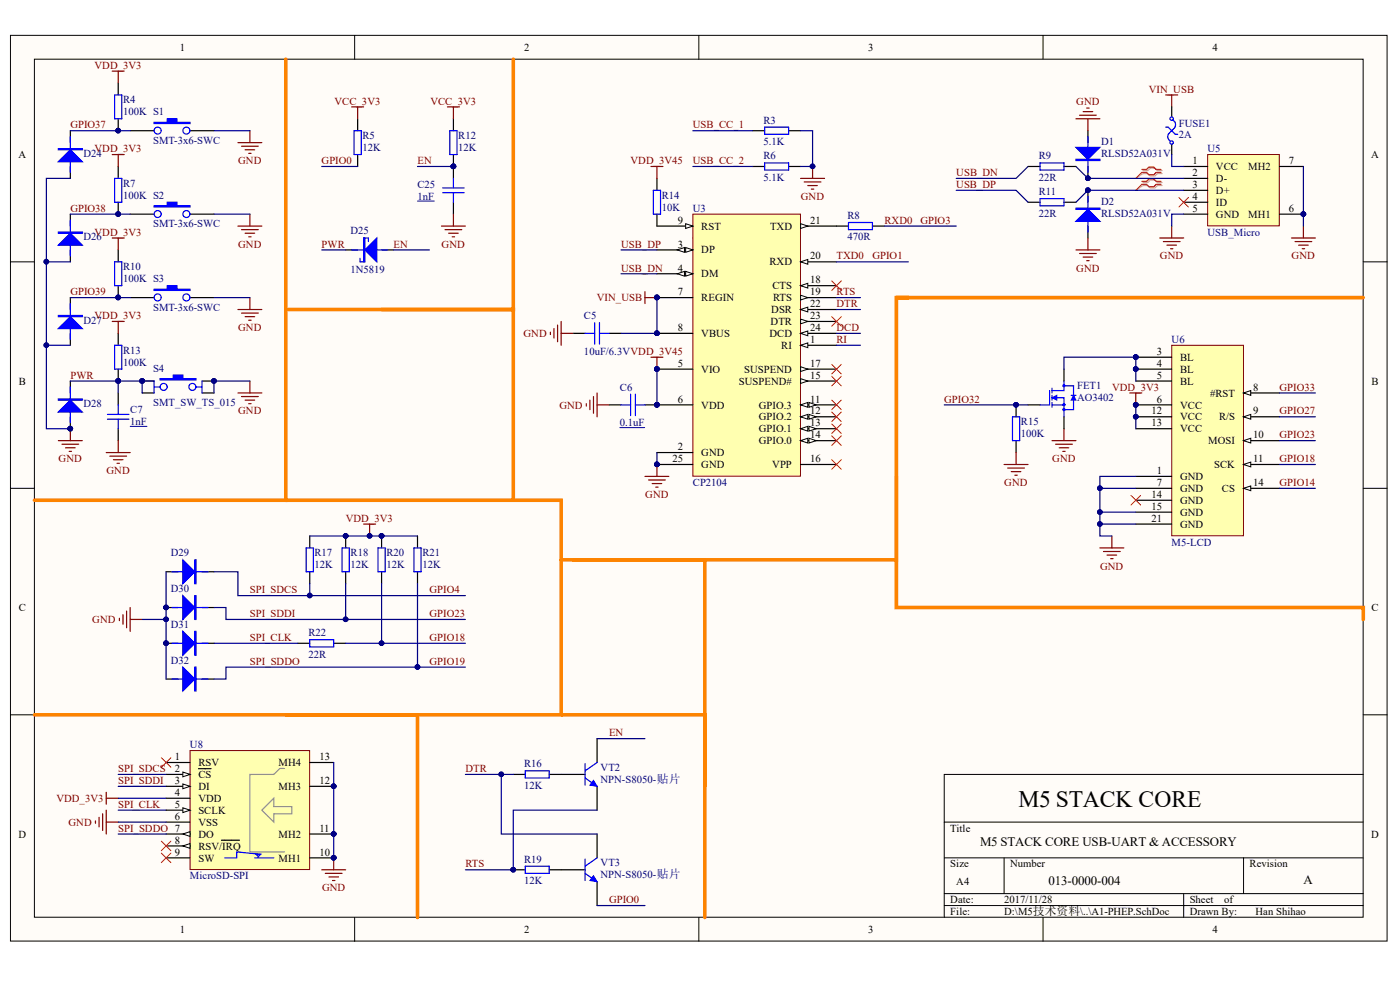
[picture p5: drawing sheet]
<svg xmlns="http://www.w3.org/2000/svg" width="288mm" height="202mm" viewBox="0 0 288 202" stroke-linecap="round" stroke-linejoin="round" font-family="sans-serif">
<g fill="#fffcf8" stroke="#000" stroke-width=".21">
<path d="M2.2 7.3h283v186h-283z"/>
<path d="M7.1 12.2h273.2v176.2h-273.2z"/>
</g>
<g fill="none" stroke="#000" stroke-width=".21">
<path d="M72.9 7.3v4.9M143.7 7.3v4.9M214.5 7.3v4.9M2.2 53.8h4.9M280.3 53.8h4.9M2.2 100.3h4.9M280.3 100.3h4.9M2.2 146.8h4.9M280.3 146.8h4.9M194.2 176.2h86.1M206.5 176.2v7.4M255.7 176.2v7.4"/>
<path d="M280.3 168.9h-86.1v19.6M72.9 188.5v4.9M143.7 188.5v4.9M194.2 183.6h86.1M194.2 186h86.1M214.5 188.5v4.9M243.4 183.6v4.9"/>
</g>
<g fill="none" stroke="#000" stroke-width=".25">
<path d="M24.3 17.1v2.4M24.3 24.4v2.5M24.3 34.2v2.4M26.8 26.9h4.9M39.1 26.9h4.9M93.2 24.4v2.5M93.2 31.8v4.8M135.1 36.6v2.5M24.3 41.5v2.5M24.3 51.3v2.5M24.3 58.7v2.4M26.8 44h4.9"/>
<path d="M39.1 44h4.9M93.2 41.5v2.5M135.1 44v2.4M26.8 61.1h4.9M39.1 61.1h4.9M105.5 159.1h2.5M112.9 159.1h7.4M122.8 151.7v4.9M105.5 178.7h2.5M112.9 178.7h7.4M122.8 161.5v4.9M122.8 171.3v4.9"/>
<path d="M122.8 181.1v4.9"/>
</g>
<g fill="#00f" stroke="#00f" stroke-width=".25">
<path d="M31.7 25.1h2.7v-.7h2v.7h2.7v.3h-7.4z" fill-rule="evenodd"/>
<path d="M31.7 42.3h2.7v-.8h2v.8h2.7v.2h-7.4z" fill-rule="evenodd"/>
<path d="M31.7 59.4h2.7v-.7h2v.7h2.7v.3h-7.4z" fill-rule="evenodd"/>
</g>
<g fill="none" stroke="#00f" stroke-width=".25">
<path d="M23.6 19.5h1.4v4.9h-1.4zM23.6 36.6h1.4v4.9h-1.4zM91 38.6h4.4M91 39.6h4.4M92.5 26.9h1.5v4.9h-1.5zM93.2 36.6v2M93.2 39.6v1.9M134.3 39.1h1.5v4.9h-1.5zM23.6 53.8h1.4v4.9h-1.4zM108 158.4h4.9v1.4h-4.9zM120.3 159.8l2.5 1.7M120.3 156.9v4.4"/>
<path d="M122.8 156.6l-2.5 1.8M108 177.9h4.9v1.5h-4.9zM120.3 176.5v4.4M120.3 179.4l2.5 1.7M122.8 176.2l-2.5 1.7"/>
<circle cx="32.4" cy="26.8" r=".72"/>
<circle cx="38.3" cy="26.8" r=".72"/>
<circle cx="32.4" cy="44" r=".72"/>
<circle cx="38.3" cy="44" r=".72"/>
<circle cx="32.4" cy="61.1" r=".72"/>
<circle cx="38.3" cy="61.1" r=".72"/>
</g>
<g fill="#000080" stroke="#000080" stroke-width=".21">
<circle cx="24.3" cy="26.8" r=".47"/>
<circle cx="24.3" cy="44" r=".47"/>
<circle cx="24.3" cy="61.1" r=".48"/>
<circle cx="93.2" cy="34.2" r=".47"/>
<circle cx="105.5" cy="178.7" r=".47"/>
</g>
<g fill="none" stroke="#800000" stroke-width=".25">
<path d="M48.9 29.3h4.9M49.7 30h3.4M50.4 30.8h2M51.1 31.5h.5M51.4 26.9v2.4M92 22h2.5M93.2 22v2.4M48.9 46.4h4.9M49.7 47.2h3.4M50.4 47.9h2M51.1 48.6h.5M51.4 44v2.4"/>
<path d="M90.8 46.4h4.9M91.5 47.2h3.5M92.2 47.9h2M93 48.6h.5M93.2 44v2.4M142.5 48.9h4.9M143.2 48.2h3.4M143.9 47.4h2M144.7 46.7h.5M144.9 48.9v2.4M48.9 63.6h4.9M49.7 64.3h3.4"/>
<path d="M50.4 65.1h2M51.1 65.8h.5M51.4 61.1v2.5M51.4 78.3v2.4M48.9 80.7h4.9M49.7 81.5h3.4M50.4 82.2h2M51.1 82.9h.5"/>
</g>
<path d="M85.8 41.3h3.5" fill="none" stroke="#000080" stroke-width=".21"/>
<path d="M161.2 55.3l1.9 1.9M163.1 55.3l-1.9 1.9" fill="none" stroke="#f00" stroke-width=".21"/>
<g fill="#00f" stroke="#00f" stroke-width=".21">
<path d="M122 160.3l.8 1.2-1.5-.2z"/>
<path d="M122 179.9l.8 1.2-1.5-.2z"/>
</g>
<path d="M39.1 154.2h24.6v24.4h-24.6z" fill="#ffffb0" stroke="#800000" stroke-width=".21"/>
<path d="M34.2 156.6h4.9M34.2 159.1h4.9" fill="none" stroke="#000" stroke-width=".25"/>
<path d="M37.6 158.6l1.5 .5-1.5 .5z" fill="#fffcf8" stroke="#000" stroke-width=".21"/>
<path d="M40.8 157.9h2.6M34.2 161.5h4.9" fill="none" stroke="#000" stroke-width=".25"/>
<path d="M37.6 161l1.5 .5-1.5 .5z" fill="#fffcf8" stroke="#000" stroke-width=".21"/>
<path d="M34.2 164h4.9M34.2 166.4h4.9" fill="none" stroke="#000" stroke-width=".25"/>
<path d="M37.6 165.9l1.5 .5-1.5 .5z" fill="#fffcf8" stroke="#000" stroke-width=".21"/>
<path d="M34.2 168.9h4.9M34.2 171.3h4.9" fill="none" stroke="#000" stroke-width=".25"/>
<path d="M37.6 171.3l1.5-.5v1z" fill="#fffcf8" stroke="#000" stroke-width=".21"/>
<path d="M34.2 173.8h4.9" fill="none" stroke="#000" stroke-width=".25"/>
<path d="M37.6 173.8l1.5-.5v1z" fill="#fffcf8" stroke="#000" stroke-width=".21"/>
<path d="M63.7 156.6h4.9M34.2 176.2h4.9M45.5 172.6h3.7M63.7 176.2h4.9M63.7 171.3h4.9M63.7 161.5h4.9" fill="none" stroke="#000" stroke-width=".25"/>
<g fill="#000080" stroke="#000080" stroke-width=".21">
<circle cx="68.6" cy="176.2" r=".47"/>
<circle cx="68.6" cy="171.3" r=".47"/>
<circle cx="68.6" cy="161.5" r=".47"/>
</g>
<path d="M52.4 176.2h3.9M53.6 175.5l-4.9-.5v1.2h-2.5" fill="none" stroke="#00f" stroke-width=".25"/>
<path d="M58.5 157.9h-1l-1.2 1.2h-4.9v15.9h7.1" fill="none" stroke="#918e92" stroke-width=".25"/>
<path d="M52.6 175.5h1l-.5 .5z" fill="#c0c0c0" stroke="#00f" stroke-width=".25"/>
<path d="M53.8 166.4l2.5-2.4v1.7h3.7v1.5h-3.7v1.7z" fill="none" stroke="#918e92" stroke-width=".25"/>
<g fill="#000080" stroke="#000080" stroke-width=".21">
<circle cx="68.6" cy="176.2" r=".47"/>
<circle cx="68.6" cy="171.3" r=".47"/>
<circle cx="68.6" cy="161.5" r=".47"/>
</g>
<g fill="none" stroke="#800000" stroke-width=".25">
<path d="M216.3 90.5h4.9M217.1 91.3h3.4M217.8 92h2M218.5 92.7h.5M218.8 88.1v2.4M226.2 112.6h4.9M226.9 113.3h3.4M227.6 114h2M228.4 114.8h.5M228.6 110.1v2.5M19.6 168.6v.5M20.4 167.9v2"/>
<path d="M21.1 167.2v3.4M21.8 166.4v4.9M21.8 168.9h2.5M66.2 178.7h4.9M66.9 179.4h3.4M68.6 176.2v2.5M67.6 180.1h2M68.4 180.9h.5"/>
</g>
<path d="M33.2 155.7l1.9 1.9M35.1 155.7l-1.9 1.9M33.2 175.3l1.9 1.9M33.2 172.8l1.9 2M35.1 175.3l-1.9 1.9M35.1 172.8l-1.9 2" fill="none" stroke="#f00" stroke-width=".21"/>
<path d="M248.3 31.8h14.8v14.6h-14.8z" fill="#ffffb0" stroke="#800000" stroke-width=".21"/>
<g fill="none" stroke="#000" stroke-width=".25">
<path d="M211.4 34.2h2.5M218.8 34.2h2.4M223.7 26.9v2.4M223.7 34.2v2.4M223.7 39.1v2.4M243.4 34.2h4.9M243.4 36.6h4.9M243.4 39.1h4.9M263.1 34.2h4.9M211.4 41.5h2.5M218.8 41.5h2.4M223.7 46.4v2.5"/>
<path d="M243.4 41.5h4.9M243.4 44h4.9M263.1 44h4.9"/>
</g>
<g fill="#000080" stroke="#000080" stroke-width=".21">
<circle cx="268" cy="44" r=".47"/>
<circle cx="223.7" cy="36.6" r=".47"/>
<circle cx="223.7" cy="39.1" r=".47"/>
</g>
<g fill="none" stroke="#800000" stroke-width=".25">
<path d="M221.2 24.4h5M222 23.7h3.4M222.7 22.9h2M223.5 22.2h.4M223.7 24.4v2.5M221.2 51.3h5M222 52.1h3.4M222.7 52.8h2M223.5 53.5h.4M223.7 48.9v2.4M238.5 48.9h4.9M239.2 49.6h3.5"/>
<path d="M239.9 50.4h2M240.7 51.1h.5M240.9 46.4v2.5M265.5 48.9h5M266.3 49.6h3.4M267 50.4h2M267.8 51.1h.5M268 46.4v2.5"/>
</g>
<path d="M234.8 35.4l-1.3 1.2M234.8 37.9l-1.3 1.2M242.4 40.6l2 1.9M244.4 40.6l-2 1.9" fill="none" stroke="#f00" stroke-width=".21"/>
<path d="M213.9 33.5h4.9v1.4h-4.9zM223.7 28.1v7.3M213.9 40.8h4.9v1.5h-4.9zM223.7 40.3v7.4" fill="none" stroke="#00f" stroke-width=".25"/>
<g fill="#00f" stroke="#00f" stroke-width=".25">
<path d="M221.2 30.3h5l-2.5 2.4z"/>
<path d="M221.2 45.5l2.5-2.5 2.5 2.5z"/>
<path d="M221.2 32.7h5v.3h-5z" fill-rule="evenodd"/>
<path d="M221.2 42.8h5v.2h-5z" fill-rule="evenodd"/>
</g>
<path d="M235 35.1h1l.5-.5h1l.5 .5h1M235 35.7h1l.5 .5h1l.5-.5h1M235 37.5h1l.5-.5h1l.5 .5h1M235 38.1h1l.5 .5h1l.5-.5h1" fill="none" stroke="#d0a19e" stroke-width=".25"/>
<path d="M235 35.7l-1.5 .9M235 38.1l-1.5 1" fill="none" stroke="#d0a19e" stroke-width=".21"/>
<path d="M234.8 34.8h1l.5-.5h.9l.5 .5h1M234.8 35.4h1l.5 .5h.9l.5-.5h1M234.8 37.3h1l.5-.5h.9l.5 .5h1M234.8 37.9h1l.5 .5h.9l.5-.5h1" fill="none" stroke="#f00" stroke-width=".25"/>
<path d="M240.9 70.9h14.8v39.2h-14.8z" fill="#ffffb0" stroke="#800000" stroke-width=".21"/>
<path d="M233.5 73.4h7.4M233.5 75.8h7.4M233.5 78.3h7.4M233.5 97.9h7.4M233.5 83.2h7.4M233.5 85.6h7.4M233.5 88.1h7.4M255.7 80.7h7.4M233.5 100.3h7.4M233.5 102.8h7.4M233.5 105.2h7.4M233.5 107.7h7.4" fill="none" stroke="#000" stroke-width=".25"/>
<g fill="#000080" stroke="#000080" stroke-width=".21">
<circle cx="233.5" cy="83.2" r=".47"/>
<circle cx="233.5" cy="85.6" r=".47"/>
<circle cx="233.5" cy="73.4" r=".47"/>
<circle cx="233.5" cy="75.8" r=".47"/>
</g>
<path d="M255.7 80.7l1.5-.5v1z" fill="#fffcf8" stroke="#000" stroke-width=".21"/>
<path d="M255.7 85.6h7.4" fill="none" stroke="#000" stroke-width=".25"/>
<path d="M255.7 85.6l1.5-.5v1z" fill="#fffcf8" stroke="#000" stroke-width=".21"/>
<path d="M255.7 90.5h7.4" fill="none" stroke="#000" stroke-width=".25"/>
<path d="M255.7 90.5l1.5-.5v1z" fill="#fffcf8" stroke="#000" stroke-width=".21"/>
<path d="M255.7 95.4h7.4" fill="none" stroke="#000" stroke-width=".25"/>
<path d="M255.7 95.4l1.5-.5v1z" fill="#fffcf8" stroke="#000" stroke-width=".21"/>
<path d="M255.7 100.3h7.4" fill="none" stroke="#000" stroke-width=".25"/>
<path d="M255.7 100.3l1.5-.5v1z" fill="#fffcf8" stroke="#000" stroke-width=".21"/>
<g fill="#000080" stroke="#000080" stroke-width=".21">
<circle cx="233.5" cy="83.2" r=".47"/>
<circle cx="233.5" cy="85.6" r=".47"/>
<circle cx="233.5" cy="73.4" r=".47"/>
<circle cx="233.5" cy="75.8" r=".47"/>
<circle cx="29.2" cy="78.3" r=".47"/>
<circle cx="44" cy="78.3" r=".47"/>
<circle cx="208.9" cy="83.2" r=".47"/>
<circle cx="71.1" cy="110.1" r=".47"/>
<circle cx="78.5" cy="110.1" r=".47"/>
<circle cx="34.1" cy="124.8" r=".47"/>
<circle cx="34.1" cy="132.1" r=".47"/>
</g>
<g fill="none" stroke="#00f" stroke-width=".25">
<path d="M72.8 26.9h1.5v4.9h-1.5zM31.7 78.3v2.4M31.7 79.5h1.2M40.3 79.5h1.2M41.5 78.3v2.4M216.3 79.7v1M218.8 78.3v1.9h-2.5M218.8 79.3h1.9v4.9h-1.9M208.2 85.6h1.5v4.9h-1.5zM215.8 80.2v3h-1.9M216.3 83.2h2.5v2.4M216.3 81.2v1"/>
<path d="M216.3 82.7v1M216.8 81.7h2v1.5M220.3 81.2h.9M35.4 117.5h7.4M63 112.6h1.4v4.9h-1.4zM70.3 112.6h1.5v4.9h-1.5zM77.7 112.6h1.5v4.9h-1.5zM85.1 112.6h1.5v4.9h-1.5zM35.4 124.8h7.4M35.4 132.2h7.4M35.4 139.5h7.4M63.7 131.4h4.9v1.5h-4.9z"/>
<circle cx="33.7" cy="79.5" r=".72"/>
<circle cx="39.6" cy="79.5" r=".72"/>
</g>
<g fill="#00f" stroke="#00f" stroke-width=".21">
<path d="M216.3 81.7l1-.5v1z"/>
<path d="M220.7 81.2l.5 1h-.9z"/>
</g>
<g fill="#00f" stroke="#00f" stroke-width=".21">
<circle cx="218.8" cy="83.1" r=".23"/>
<circle cx="218.8" cy="84.1" r=".23"/>
<circle cx="218.8" cy="79.2" r=".23"/>
</g>
<g fill="none" stroke="#000" stroke-width=".25">
<path d="M73.5 24.4v2.5M73.5 31.8v2.4M29.2 78.3h2.5M41.5 78.3h2.5M218.8 75.8v2.5M29.2 80.7h2.5M41.5 80.7h2.5M208.9 83.2v2.4M208.9 90.5v2.5M211.4 83.2h2.5M218.8 85.6v2.5M34.2 117.5h2.4"/>
<path d="M41.5 117.5h2.5M63.7 110.1v2.5M63.7 117.5v2.4M71.1 110.1v2.5M71.1 117.5v2.4M78.5 110.1v2.5M78.5 117.5v2.4M85.8 110.1v2.5M85.8 117.5v2.4M34.2 132.2h2.4M34.2 124.8h2.4M34.2 139.5h2.4"/>
<path d="M41.5 132.2h2.5M41.5 124.8h2.5M41.5 139.5h2.5M61.2 132.2h2.5M68.6 132.2h2.5"/>
</g>
<g fill="#00f" stroke="#00f" stroke-width=".25">
<path d="M37.6 115l2.5 2.5-2.5 2.4z"/>
<path d="M37.6 122.4l2.5 2.4-2.5 2.5z"/>
<path d="M37.6 129.7l2.5 2.5-2.5 2.4z"/>
<path d="M37.6 137l2.5 2.5-2.5 2.4z"/>
<path d="M32.9 77.8h2.7v-.7h2v.7h2.7v.2h-7.4z" fill-rule="evenodd"/>
<path d="M40.1 115h.2v4.9h-.2z" fill-rule="evenodd"/>
<path d="M40.1 122.4h.2v4.9h-.2z" fill-rule="evenodd"/>
<path d="M40.1 129.7h.2v4.9h-.2z" fill-rule="evenodd"/>
<path d="M40.1 137h.2v4.9h-.2z" fill-rule="evenodd"/>
</g>
<path d="M280.3 159.1h-86.1v9.8" fill="none" stroke="#000" stroke-width=".21"/>
<path d="M232.6 101.8l1.9 1.9M234.5 101.8l-1.9 1.9" fill="none" stroke="#f00" stroke-width=".21"/>
<path d="M58.8 12.2v90.6h-51.7M105.5 12.2v51.4h-46.7M78.5 63.6h27v39.2M280.3 61.1h-96h2.5h-2.5v53.9h-68.9M184.3 97.9v26.9h96v2.5M58.8 102.8h56.6v44h-108.3M117.8 115h27.1v46.5M58.8 146.8h27v41.7M115.4 146.8h29.5v41.7" fill="none" stroke="#fd8300" stroke-width=".74"/>
<path d="M72.3 22h2.5M73.5 22v2.4M206.5 95.4h4.9M207.2 96.2h3.4M207.9 96.9h2M208.7 97.6h.5M208.9 93v2.4M24.6 127v.5M25.3 126.3v1.9M26 125.5v3.5M26.8 124.8v4.9M26.8 127.3h2.4" fill="none" stroke="#800000" stroke-width=".25"/>
<path d="M142.5 44h22.1v53.8h-22.1z" fill="#ffffb0" stroke="#800000" stroke-width=".21"/>
<path d="M135.1 46.4h7.4M135.1 75.8h7.4M135.1 83.2h7.4M135.1 93h7.4" fill="none" stroke="#000" stroke-width=".25"/>
<g fill="#000080" stroke="#000080" stroke-width=".21">
<circle cx="135.1" cy="83.2" r=".47"/>
<circle cx="135.1" cy="75.8" r=".47"/>
</g>
<path d="M141 46l1.5 .4-1.5 .5z" fill="#fffcf8" stroke="#000" stroke-width=".21"/>
<path d="M135.1 51.3h7.4M135.1 61.1h7.4M135.1 68.5h7.4M164.6 95.4h7.4" fill="none" stroke="#000" stroke-width=".25"/>
<g fill="#000080" stroke="#000080" stroke-width=".21">
<circle cx="135.1" cy="61.1" r=".48"/>
<circle cx="135.1" cy="68.5" r=".47"/>
</g>
<g fill="#fffcf8" stroke="#000" stroke-width=".21">
<path d="M141 50.9l1.5 .4-1.5 .5z"/>
<path d="M139.3 51.3l1.4-.4v.9z"/>
</g>
<path d="M135.1 56.2h7.4" fill="none" stroke="#000" stroke-width=".25"/>
<g fill="#fffcf8" stroke="#000" stroke-width=".21">
<path d="M141 55.7l1.5 .5-1.5 .5z"/>
<path d="M139.3 56.2l1.4-.5v1z"/>
</g>
<path d="M164.6 46.4h7.4" fill="none" stroke="#000" stroke-width=".25"/>
<path d="M164.6 46l1.5 .4-1.5 .5z" fill="#fffcf8" stroke="#000" stroke-width=".21"/>
<path d="M164.6 53.8h7.4" fill="none" stroke="#000" stroke-width=".25"/>
<path d="M164.6 53.8l1.5-.5v1z" fill="#fffcf8" stroke="#000" stroke-width=".21"/>
<path d="M164.6 58.7h7.4" fill="none" stroke="#000" stroke-width=".25"/>
<path d="M164.6 58.7l1.5-.5v1z" fill="#fffcf8" stroke="#000" stroke-width=".21"/>
<path d="M164.6 61.1h7.4" fill="none" stroke="#000" stroke-width=".25"/>
<path d="M164.6 60.6l1.5 .5-1.5 .5z" fill="#fffcf8" stroke="#000" stroke-width=".21"/>
<path d="M164.6 63.6h7.4" fill="none" stroke="#000" stroke-width=".25"/>
<path d="M164.6 63.6l1.5-.5v1z" fill="#fffcf8" stroke="#000" stroke-width=".21"/>
<path d="M164.6 66h7.4" fill="none" stroke="#000" stroke-width=".25"/>
<path d="M164.6 65.5l1.5 .5-1.5 .5z" fill="#fffcf8" stroke="#000" stroke-width=".21"/>
<path d="M164.6 68.5h7.4" fill="none" stroke="#000" stroke-width=".25"/>
<path d="M164.6 68.5l1.5-.5v1z" fill="#fffcf8" stroke="#000" stroke-width=".21"/>
<path d="M164.6 70.9h7.4" fill="none" stroke="#000" stroke-width=".25"/>
<path d="M164.6 70.9l1.5-.5v1z" fill="#fffcf8" stroke="#000" stroke-width=".21"/>
<path d="M164.6 75.8h7.4" fill="none" stroke="#000" stroke-width=".25"/>
<path d="M164.6 75.3l1.5 .5-1.5 .5z" fill="#fffcf8" stroke="#000" stroke-width=".21"/>
<path d="M164.6 78.3h7.4" fill="none" stroke="#000" stroke-width=".25"/>
<path d="M164.6 77.8l1.5 .5-1.5 .5z" fill="#fffcf8" stroke="#000" stroke-width=".21"/>
<path d="M164.6 83.2h7.4" fill="none" stroke="#000" stroke-width=".25"/>
<g fill="#fffcf8" stroke="#000" stroke-width=".21">
<path d="M164.6 83.2l1.5-.5v1z"/>
<path d="M166.3 82.7l1.5 .5-1.5 .5z"/>
</g>
<path d="M164.6 85.6h7.4" fill="none" stroke="#000" stroke-width=".25"/>
<g fill="#fffcf8" stroke="#000" stroke-width=".21">
<path d="M164.6 85.6l1.5-.5v1z"/>
<path d="M166.3 85.1l1.5 .5-1.5 .5z"/>
</g>
<path d="M164.6 88.1h7.4" fill="none" stroke="#000" stroke-width=".25"/>
<g fill="#fffcf8" stroke="#000" stroke-width=".21">
<path d="M164.6 88.1l1.5-.5v1z"/>
<path d="M166.3 87.6l1.5 .5-1.5 .5z"/>
</g>
<path d="M164.6 90.5h7.4" fill="none" stroke="#000" stroke-width=".25"/>
<g fill="#fffcf8" stroke="#000" stroke-width=".21">
<path d="M164.6 90.5l1.5-.5v1z"/>
<path d="M166.3 90l1.5 .5-1.5 .5z"/>
</g>
<g fill="none" stroke="#000" stroke-width=".25">
<path d="M14.5 26.9v2.4M14.5 34.2v2.4M154.8 26.9h2.4M154.8 34.2h2.4M162.2 26.9h2.4M162.2 34.2h2.4M240.9 22v2.4M240.9 29.3v2.5M14.5 44v2.4M14.5 51.3v2.5M71.1 51.3h2.4M78.5 51.3h2.4"/>
<path d="M172 46.4h2.5M179.4 46.4h2.4M14.5 61.1v2.5M14.5 68.5v2.4M14.5 78.3v2.4M24.3 68.5v2.4M24.3 75.8v2.5M117.8 68.5h2.5M125.2 68.5h2.5M14.5 85.6v2.5M24.3 80.7v2.5M24.3 88.1v2.4"/>
<path d="M125.2 83.2h2.5M132.6 83.2h2.5M135.1 95.4h7.4"/>
</g>
<g fill="#000080" stroke="#000080" stroke-width=".21">
<circle cx="135.1" cy="95.4" r=".47"/>
<circle cx="135.1" cy="83.2" r=".47"/>
<circle cx="135.1" cy="75.8" r=".47"/>
<circle cx="135.1" cy="61.1" r=".48"/>
<circle cx="135.1" cy="68.5" r=".47"/>
<circle cx="24.3" cy="78.3" r=".47"/>
<circle cx="14.5" cy="88" r=".47"/>
<circle cx="167.1" cy="34.2" r=".47"/>
</g>
<g fill="none" stroke="#00f" stroke-width=".25">
<path d="M14.5 28.1v7.3M157.2 26.1h5v1.5h-5zM157.2 33.5h5v1.4h-5zM239.7 26.1h.5l1.5 1.5h.5M240.9 24.4l.6 .6M241.5 25l.2 .7-.2 .5M241.5 26.2l-1.2 1.2-.2 .5 .1 .7 .7 .7M14.5 45.2v7.4M72.3 51.3h7.4M74 53.1v.7h1M74.8 48.9h1v.7M174.5 45.7h4.9v1.5h-4.9z"/>
<path d="M14.5 62.4v7.3M14.5 79.5v7.3M23.6 70.9h1.4v4.9h-1.4zM120.3 68.5h2M122.3 66.3v4.4M123.3 68.5h1.9M123.3 66.3v4.4M22.1 85.1h4.4M22.1 86.1h4.4M24.3 83.2v1.9M24.3 86.1v2M127.7 83.2h2"/>
<path d="M129.7 81v4.4M130.6 83.2h2M130.6 81v4.4"/>
</g>
<path d="M26.8 87.6h3.4M127.4 87.8h5.2" fill="none" stroke="#000080" stroke-width=".21"/>
<g fill="none" stroke="#800000" stroke-width=".25">
<path d="M239.7 19.5h2.5M240.9 19.5v2.5M164.6 36.6h4.9M165.4 37.4h3.4M166.1 38.1h2M166.8 38.9h.5M167.1 34.2v2.4M132.6 59.9v2.5M113.2 68.2v.5M113.9 67.5v2M114.6 66.8v3.4M115.4 66v4.9"/>
<path d="M115.4 68.5h2.4M132.6 61.1h2.5M12 90.5h4.9M12.7 91.3h3.5M13.5 92h1.9M14.2 92.7h.5M14.5 88.1v2.4M21.8 93h5M22.6 93.7h3.4M23.3 94.4h2M24.1 95.2h.5M24.3 90.5v2.5"/>
<path d="M120.6 82.9v.5M121.3 82.2v2M122 81.5v3.4M122.8 80.7v4.9M122.8 83.2h2.4M132.6 97.9h4.9M133.4 98.6h3.4M134.1 99.3h2M135.1 95.4v2.5M134.8 100.1h.5"/>
</g>
<g fill="#00f" stroke="#00f" stroke-width=".25">
<path d="M12 33.2l2.5-2.4 2.4 2.4z"/>
<path d="M12 50.4l2.5-2.5 2.4 2.5z"/>
<path d="M12 67.5l2.5-2.4 2.4 2.4z"/>
<path d="M12 84.6l2.5-2.4 2.4 2.4z"/>
<path d="M75 51.3l2.5-2.4v4.9z"/>
<path d="M12 30.5h4.9v.3h-4.9z" fill-rule="evenodd"/>
<path d="M12 47.7h4.9v.2h-4.9z" fill-rule="evenodd"/>
<path d="M12 64.8h4.9v.3h-4.9z" fill-rule="evenodd"/>
<path d="M12 82h4.9v.2h-4.9z" fill-rule="evenodd"/>
<path d="M74.8 48.9h.2v4.9h-.2z" fill-rule="evenodd"/>
</g>
<g fill="none" stroke="#f00" stroke-width=".21">
<path d="M171 57.7l2 2M173 57.7l-2 2M171 77.3l2 2M171 74.8l2 2M171 65.1l2 1.9M173 77.3l-2 2M173 74.8l-2 2M173 65.1l-2 1.9M171 94.4l2 2M171 89.5l2 2M171 87.1l2 2M171 84.6l2 2"/>
<path d="M171 82.2l2 2M173 94.4l-2 2M173 89.5l-2 2M173 87.1l-2 2M173 84.6l-2 2M173 82.2l-2 2"/>
</g>
<g fill="#ffffe8" stroke="#00f" stroke-width=".25">
<circle cx="240.9" cy="29.3" r=".35"/>
<circle cx="240.9" cy="24.4" r=".35"/>
</g>
<g fill="none" stroke="#800000" stroke-width=".25">
<path d="M23.1 14.6h2.4M24.3 14.6v2.5M23.1 31.8h2.4M24.3 31.8v2.4M133.8 34.2h2.5M135.1 34.2v2.4M23.1 48.9h2.4M24.3 48.9v2.4M23.1 66h2.4M24.3 66v2.5M133.8 73.4h2.5M135.1 73.4v2.4"/>
<path d="M232.3 80.7h2.5M233.5 80.7v2.5M74.8 107.7h2.4M76 107.7v2.4M21.8 162.8v2.4M21.8 164h2.5"/>
</g>
<g fill="#000080" stroke="#000080" stroke-width=".21">
<circle cx="233.5" cy="83.2" r=".47"/>
<circle cx="135.1" cy="75.8" r=".47"/>
<circle cx="24.3" cy="26.8" r=".47"/>
<circle cx="24.3" cy="44" r=".47"/>
<circle cx="24.3" cy="61.1" r=".48"/>
<circle cx="93.2" cy="34.2" r=".47"/>
<circle cx="103.1" cy="159.1" r=".47"/>
<circle cx="105.5" cy="178.7" r=".47"/>
<circle cx="68.6" cy="161.5" r=".47"/>
<circle cx="68.6" cy="171.3" r=".47"/>
<circle cx="68.6" cy="176.2" r=".47"/>
<circle cx="233.5" cy="85.6" r=".47"/>
<circle cx="268" cy="44" r=".47"/>
<circle cx="223.7" cy="36.6" r=".47"/>
<circle cx="223.7" cy="39.1" r=".47"/>
<circle cx="44" cy="78.3" r=".47"/>
<circle cx="226.2" cy="100.3" r=".47"/>
<circle cx="226.2" cy="105.2" r=".47"/>
<circle cx="226.2" cy="107.6" r=".47"/>
<circle cx="233.5" cy="73.4" r=".47"/>
<circle cx="233.5" cy="75.8" r=".47"/>
<circle cx="208.9" cy="83.2" r=".47"/>
<circle cx="63.7" cy="122.3" r=".47"/>
<circle cx="71.1" cy="127.2" r=".47"/>
<circle cx="78.5" cy="132.1" r=".47"/>
<circle cx="85.8" cy="137" r=".48"/>
<circle cx="71.1" cy="110.1" r=".47"/>
<circle cx="76" cy="110.1" r=".47"/>
<circle cx="78.5" cy="110.1" r=".47"/>
<circle cx="34.1" cy="127.2" r=".47"/>
<circle cx="34.1" cy="124.8" r=".47"/>
<circle cx="34.1" cy="132.1" r=".47"/>
<circle cx="24.3" cy="78.3" r=".47"/>
<circle cx="29.2" cy="78.3" r=".47"/>
<circle cx="9.5" cy="53.8" r=".48"/>
<circle cx="9.5" cy="70.9" r=".47"/>
<circle cx="14.5" cy="88" r=".47"/>
<circle cx="135.1" cy="68.5" r=".47"/>
<circle cx="135.1" cy="61.1" r=".48"/>
<circle cx="135.1" cy="83.2" r=".47"/>
<circle cx="135.1" cy="95.4" r=".47"/>
<circle cx="167.1" cy="34.2" r=".47"/>
</g>
<g fill="none" stroke="#000080" stroke-width=".25">
<path d="M14.5 26.9h12.3M14.5 36.6h-5v17.2h5M44 26.9h7.4M66.2 34.2h7.3M85.8 34.2h7.4M142.5 26.9h12.3M142.5 34.2h12.3M164.6 26.9h2.5v7.3h-2.5M196.6 39.1h12.3l2.5 2.4M211.4 34.2l-2.5 2.4h-12.3M221.2 34.2l2.5 2.4h19.7M240.9 31.8v2.4h2.5"/>
<path d="M243.4 39.1h-19.7l-2.5 2.4M268 34.2v12.2M9.5 53.8v17.1h5M14.5 44h12.3M44 44h7.4M66.2 51.3h4.9M80.9 51.3h7.4M127.7 51.3h7.4M127.7 56.2h7.4M172 53.8h14.8M181.8 46.4h14.8M243.4 44h-2.5v2.4"/>
<path d="M9.5 70.9v17.2h5M14.5 61.1h12.3M14.5 78.3h17.2M24.3 78.3v2.4M29.2 78.3v2.4M44 61.1h7.4M51.4 78.3h-7.4v2.4M135.1 61.1v7.4h-7.4M135.1 75.8v7.4M172 61.1h4.9M172 68.5h4.9M172 70.9h4.9"/>
<path d="M172 63.6h4.9M218.8 75.8v-2.4h14.7v4.9M135.1 93v2.4M194.2 83.2h17.2M233.5 83.2v4.9M233.5 97.9h-7.3v12.2h2.4M263.1 85.6h7.4M263.1 90.5h7.4M263.1 95.4h7.4M263.1 80.7h7.4M34.2 117.5v22M44 117.5h4.9v4.9h46.8"/>
<path d="M63.7 110.1h22.1M63.7 119.9v2.5M71.1 119.9v7.4M78.5 119.9v12.3M85.8 119.9v17.1M226.2 100.3h7.3M226.2 105.2h7.3M226.2 107.7h7.3M263.1 100.3h7.4M29.2 127.3h5M44 124.8h2.5v2.5h49.2M44 132.2h17.2"/>
<path d="M71.1 132.2h24.6M95.7 137h-49.2v2.5h-2.5M24.3 159.1h9.9M68.6 156.6v19.6M95.7 159.1h9.8M103.1 159.1v12.2h19.7M122.8 151.7h9.8M24.3 168.9h9.9M24.3 164h9.9M24.3 171.3h9.9M24.3 166.4h9.9M24.3 161.5h9.9"/>
<path d="M122.8 166.4h-17.3v12.3h-9.8M122.8 186h9.8"/>
</g>
<text font-size="4.8" x="209.4" y="165.9">M5 STACK CORE</text>
<g font-size="2.7">
<text x="201.5" y="173.7">M5 STACK CORE USB-UART &amp; ACCESSORY</text>
<text x="215.6" y="181.8">013-0000-004</text>
<text x="268" y="181.5">A</text>
</g>
<g font-size="2.2">
<text x="37" y="10.4">1</text>
<text x="107.8" y="10.4">2</text>
<text x="178.5" y="10.4">3</text>
<text x="249.3" y="10.4">4</text>
<text x="3.8" y="32.5">A</text>
<text x="245.2" y="33.7">1</text>
<text x="250" y="34.9">VCC</text>
<text x="256.6" y="34.9">MH2</text>
<text x="265" y="33.7">7</text>
<text x="282" y="32.5">A</text>
<text x="245.2" y="36.2">2</text>
<text x="245.2" y="38.6">3</text>
<text x="245.2" y="41.1">4</text>
<text x="250" y="37.4">D-</text>
<text x="250" y="39.9">D+</text>
<text x="139.4" y="46">9</text>
<text x="144.2" y="47.2">RST</text>
<text x="158.3" y="47.2">TXD</text>
<text x="166.6" y="46">21</text>
<text x="245.2" y="43.5">5</text>
<text x="250" y="42.3">ID</text>
<text x="250" y="44.7">GND</text>
<text x="256.6" y="44.7">MH1</text>
<text x="265" y="43.5">6</text>
<text x="139.4" y="50.9">3</text>
<text x="144.2" y="52.1">DP</text>
<text x="166.6" y="53.3">20</text>
<text x="139.4" y="55.8">4</text>
<text x="144.2" y="57">DM</text>
<text x="158.2" y="54.5">RXD</text>
<text x="158.8" y="59.4">CTS</text>
<text x="166.6" y="58.2">18</text>
<text x="139.4" y="60.7">7</text>
<text x="144.2" y="61.9">REGIN</text>
<text x="158.6" y="64.3">DSR</text>
<text x="159" y="61.9">RTS</text>
<text x="166.6" y="60.7">19</text>
<text x="166.6" y="63.1">22</text>
<text x="166.6" y="65.6">23</text>
<text x="139.4" y="68">8</text>
<text x="144.2" y="69.2">VBUS</text>
<text x="158.2" y="69.2">DCD</text>
<text x="158.5" y="66.8">DTR</text>
<text x="160.7" y="71.7">RI</text>
<text x="166.6" y="68">24</text>
<text x="166.6" y="70.4">1</text>
<text x="139.4" y="75.4">5</text>
<text x="144.2" y="76.6">VIO</text>
<text x="153" y="76.6">SUSPEND</text>
<text x="166.6" y="75.4">17</text>
<text x="166.6" y="77.8">15</text>
<text x="237.8" y="72.9">3</text>
<text x="237.8" y="75.4">4</text>
<text x="237.8" y="77.8">5</text>
<text x="242.6" y="74.1">BL</text>
<text x="242.6" y="76.6">BL</text>
<text x="3.9" y="79">B</text>
<text x="139.4" y="82.7">6</text>
<text x="144.2" y="83.9">VDD</text>
<text x="151.9" y="79">SUSPEND#</text>
<text x="156.1" y="83.9">GPIO.3</text>
<text x="166.6" y="82.7">11</text>
<text x="237.8" y="82.7">6</text>
<text x="242.6" y="83.9">VCC</text>
<text x="242.6" y="79">BL</text>
<text x="248.8" y="81.5">#RST</text>
<text x="257.7" y="80.3">8</text>
<text x="282" y="79">B</text>
<text x="156.1" y="86.4">GPIO.2</text>
<text x="156.1" y="88.8">GPIO.1</text>
<text x="166.6" y="85.1">12</text>
<text x="166.6" y="87.6">13</text>
<text x="236.7" y="85.1">12</text>
<text x="236.7" y="87.6">13</text>
<text x="242.6" y="86.4">VCC</text>
<text x="242.6" y="88.8">VCC</text>
<text x="250.7" y="86.4">R/S</text>
<text x="257.7" y="85.1">9</text>
<text x="138.3" y="95">25</text>
<text x="139.4" y="92.5">2</text>
<text x="144.2" y="93.7">GND</text>
<text x="156.1" y="91.3">GPIO.0</text>
<text x="166.6" y="95">16</text>
<text x="166.6" y="90">14</text>
<text x="248.4" y="91.3">MOSI</text>
<text x="257.7" y="90">10</text>
<text x="257.7" y="95">11</text>
<text x="144.2" y="96.2">GND</text>
<text x="158.8" y="96.2">VPP</text>
<text x="237.8" y="97.4">1</text>
<text x="237.8" y="99.8">7</text>
<text x="242.6" y="98.6">GND</text>
<text x="242.6" y="101.1">GND</text>
<text x="249.6" y="96.2">SCK</text>
<text x="251.2" y="101.1">CS</text>
<text x="257.7" y="99.8">14</text>
<text x="236.7" y="102.3">14</text>
<text x="236.7" y="104.7">15</text>
<text x="236.7" y="107.2">21</text>
<text x="242.6" y="103.5">GND</text>
<text x="242.6" y="106">GND</text>
<text x="242.6" y="108.4">GND</text>
<text x="3.9" y="125.5">C</text>
<text x="282" y="125.5">C</text>
<text x="36" y="156.2">1</text>
<text x="36" y="158.6">2</text>
<text x="36" y="161.1">3</text>
<text x="40.8" y="157.4">RSV</text>
<text x="40.8" y="159.8">CS</text>
<text x="57.3" y="157.4">MH4</text>
<text x="65.7" y="161.1">12</text>
<text x="65.7" y="156.2">13</text>
<text x="36" y="163.5">4</text>
<text x="36" y="165.9">5</text>
<text x="40.8" y="162.3">DI</text>
<text x="40.8" y="164.7">VDD</text>
<text x="40.8" y="167.2">SCLK</text>
<text x="57.3" y="162.3">MH3</text>
<text x="3.8" y="172.1">D</text>
<text x="36" y="168.4">6</text>
<text x="36" y="173.3">8</text>
<text x="40.8" y="169.6">VSS</text>
<text x="40.8" y="172.1">DO</text>
<text x="57.3" y="172.1">MH2</text>
<text x="65.7" y="170.9">11</text>
<text x="195.4" y="170.9">Title</text>
<text x="282" y="172.1">D</text>
<text x="36" y="175.8">9</text>
<text x="40.8" y="174.5">RSV/IRQ</text>
<text x="40.8" y="177">SW</text>
<text x="57.3" y="177">MH1</text>
<text x="65.7" y="175.8">10</text>
<text x="195.4" y="178.2">Size</text>
<text x="207.7" y="178.2">Number</text>
<text x="256.9" y="178.2">Revision</text>
<text x="195.4" y="185.5">Date:</text>
<text x="196.6" y="181.9">A4</text>
<text x="206.5" y="185.5">2017/11/28</text>
<text x="244.6" y="185.5">Sheet</text>
<text x="251.7" y="185.5">of</text>
<text x="37" y="191.7">1</text>
<text x="107.8" y="191.7">2</text>
<text x="178.5" y="191.7">3</text>
<text x="195.4" y="188">File:</text>
<text x="206.5" y="188">D:\M5技术资料\..\A1-PHEP.SchDoc</text>
<text x="244.6" y="188">Drawn By:</text>
<text x="249.3" y="191.7">4</text>
<text x="258.2" y="188">Han Shihao</text>
</g>
<g font-size="2.2" fill="#800000">
<text x="19.4" y="14.1">VDD_3V3</text>
<text x="68.8" y="21.5">VCC_3V3</text>
<text x="88.5" y="21.5">VCC_3V3</text>
<text x="221.3" y="21.5">GND</text>
<text x="236.2" y="19">VIN_USB</text>
<text x="14.5" y="26.4">GPIO37</text>
<text x="142.5" y="26.4">USB_CC_1</text>
<text x="19.4" y="31.3">VDD_3V3</text>
<text x="49" y="33.7">GND</text>
<text x="66.1" y="33.7">GPIO0</text>
<text x="85.8" y="33.7">EN</text>
<text x="129.7" y="33.7">VDD_3V45</text>
<text x="142.5" y="33.7">USB_CC_2</text>
<text x="164.7" y="41.1">GND</text>
<text x="196.6" y="36.2">USB_DN</text>
<text x="196.6" y="38.6">USB_DP</text>
<text x="14.5" y="43.5">GPIO38</text>
<text x="142.5" y="46">GND</text>
<text x="181.9" y="46">RXD0</text>
<text x="189.2" y="46">GPIO3</text>
<text x="19.4" y="48.4">VDD_3V3</text>
<text x="49" y="50.9">GND</text>
<text x="66.1" y="50.9">PWR</text>
<text x="80.9" y="50.9">EN</text>
<text x="90.8" y="50.9">GND</text>
<text x="127.7" y="50.9">USB_DP</text>
<text x="172" y="53.3">TXD0</text>
<text x="179.4" y="53.3">GPIO1</text>
<text x="238.5" y="53.3">GND</text>
<text x="265.6" y="53.3">GND</text>
<text x="127.7" y="55.8">USB_DN</text>
<text x="146.9" y="56.2" transform="rotate(-90 146.9 56.2)">DTR</text>
<text x="221.3" y="55.8">GND</text>
<text x="14.5" y="60.7">GPIO39</text>
<text x="19.4" y="65.6">VDD_3V3</text>
<text x="122.7" y="61.9">VIN_USB</text>
<text x="172" y="63.1">DTR</text>
<text x="172" y="60.7">RTS</text>
<text x="49" y="68">GND</text>
<text x="107.6" y="69.2">GND</text>
<text x="172" y="68">DCD</text>
<text x="172" y="70.4">RI</text>
<text x="14.5" y="77.8">PWR</text>
<text x="115" y="83.9">GND</text>
<text x="194.1" y="82.7">GPIO32</text>
<text x="228.7" y="80.3">VDD_3V3</text>
<text x="263.1" y="80.3">GPIO33</text>
<text x="49" y="85.1">GND</text>
<text x="263.1" y="85.1">GPIO27</text>
<text x="12.1" y="95">GND</text>
<text x="216.4" y="95">GND</text>
<text x="263.1" y="95">GPIO18</text>
<text x="263.1" y="90">GPIO23</text>
<text x="21.9" y="97.4">GND</text>
<text x="206.5" y="99.8">GND</text>
<text x="263.1" y="99.8">GPIO14</text>
<text x="71.1" y="107.2">VDD_3V3</text>
<text x="132.7" y="102.3">GND</text>
<text x="226.2" y="117">GND</text>
<text x="51.4" y="121.9">SPI_SDCS</text>
<text x="88.3" y="121.9">GPIO4</text>
<text x="19" y="128">GND</text>
<text x="51.4" y="126.8">SPI_SDDI</text>
<text x="51.4" y="131.7">SPI_CLK</text>
<text x="88.3" y="126.8">GPIO23</text>
<text x="88.3" y="131.7">GPIO18</text>
<text x="51.4" y="136.6">SPI_SDDO</text>
<text x="88.3" y="136.6">GPIO19</text>
<text x="125.2" y="151.2">EN</text>
<text x="24.3" y="158.6">SPI_SDCS</text>
<text x="24.3" y="161.1">SPI_SDDI</text>
<text x="95.7" y="158.6">DTR</text>
<text x="11.6" y="164.7">VDD_3V3</text>
<text x="24.3" y="165.9">SPI_CLK</text>
<text x="14.1" y="169.6">GND</text>
<text x="24.3" y="170.9">SPI_SDDO 7</text>
<text x="95.7" y="178.2">RTS</text>
<text x="66.2" y="183.1">GND</text>
<text x="125.2" y="185.5">GPIO0</text>
</g>
<g font-size="2.2" fill="#000080">
<text x="25.3" y="21.2">R4</text>
<text x="25.3" y="23.7">100K S1</text>
<text x="31.5" y="29.6">SMT-3x6-SWC</text>
<text x="74.5" y="28.6">R5</text>
<text x="94.2" y="28.6">R12</text>
<text x="157" y="25.4">R3</text>
<text x="157" y="29.8">5.1K</text>
<text x="226.4" y="29.8">D1</text>
<text x="242.4" y="26">FUSE1</text>
<text x="242.4" y="28.4">2A</text>
<text x="17.2" y="32.3">D24</text>
<text x="74.5" y="31">12K</text>
<text x="94.2" y="31">12K</text>
<text x="157" y="32.7">R6</text>
<text x="213.6" y="32.7">R9</text>
<text x="226.4" y="32.3">RLSD52A031V</text>
<text x="248.3" y="31.3">U5</text>
<text x="25.3" y="38.4">R7</text>
<text x="25.3" y="40.8">100K S2</text>
<text x="85.8" y="38.6">C25</text>
<text x="85.8" y="41.1">1nF</text>
<text x="136.1" y="40.8">R14</text>
<text x="157" y="37.2">5.1K</text>
<text x="213.6" y="37.2">22R</text>
<text x="213.6" y="40.1">R11</text>
<text x="31.5" y="46.7">SMT-3x6-SWC</text>
<text x="136.1" y="43.3">10K</text>
<text x="142.5" y="43.5">U3</text>
<text x="174.2" y="45">R8</text>
<text x="213.6" y="44.5">22R</text>
<text x="226.4" y="42">D2</text>
<text x="226.4" y="44.5">RLSD52A031V</text>
<text x="17.2" y="49.4">D26</text>
<text x="72.1" y="48.2">D25</text>
<text x="174.2" y="49.4">470R</text>
<text x="248.3" y="48.4">USB_Micro</text>
<text x="25.3" y="55.5">R10</text>
<text x="25.3" y="58">100K S3</text>
<text x="72.1" y="56">1N5819</text>
<text x="31.5" y="63.8">SMT-3x6-SWC</text>
<text x="120.1" y="65.6">C5</text>
<text x="17.2" y="66.5">D27</text>
<text x="240.9" y="70.4">U6</text>
<text x="25.3" y="72.7">R13</text>
<text x="25.3" y="75.1">100K</text>
<text x="31.5" y="76.3">S4</text>
<text x="120.1" y="72.9">10uF/6.3VVDD_3V45</text>
<text x="17.2" y="83.7">D28</text>
<text x="31.5" y="83.4">SMT_SW_TS_015</text>
<text x="127.5" y="80.3">C6</text>
<text x="221.5" y="80">FET1</text>
<text x="221.5" y="82.4">AO3402</text>
<text x="26.8" y="84.9">C7</text>
<text x="26.8" y="87.3">1nF</text>
<text x="127.5" y="87.6">0.1uF</text>
<text x="209.9" y="87.3">R15</text>
<text x="209.9" y="89.8">100K</text>
<text x="142.5" y="99.8">CP2104</text>
<text x="240.9" y="112.1">M5-LCD</text>
<text x="35.1" y="114.3">D29</text>
<text x="64.7" y="114.3">R17</text>
<text x="64.7" y="116.7">12K</text>
<text x="72.1" y="114.3">R18</text>
<text x="72.1" y="116.7">12K</text>
<text x="79.5" y="114.3">R20</text>
<text x="79.5" y="116.7">12K</text>
<text x="86.8" y="114.3">R21</text>
<text x="86.8" y="116.7">12K</text>
<text x="35.1" y="121.6">D30</text>
<text x="35.1" y="129">D31</text>
<text x="63.4" y="130.7">R22</text>
<text x="35.1" y="136.3">D32</text>
<text x="63.4" y="135.1">22R</text>
<text x="39.1" y="153.7">U8</text>
<text x="107.8" y="157.6">R16</text>
<text x="123.5" y="158.4">VT2</text>
<text x="123.5" y="160.8">NPN-S8050-贴片</text>
<text x="107.8" y="162">12K</text>
<text x="107.8" y="177.2">R19</text>
<text x="123.5" y="178">VT3</text>
<text x="39.1" y="180.6">MicroSD-SPI</text>
<text x="107.8" y="181.6">12K</text>
<text x="123.5" y="180.4">NPN-S8050-贴片</text>
</g>
</svg>
